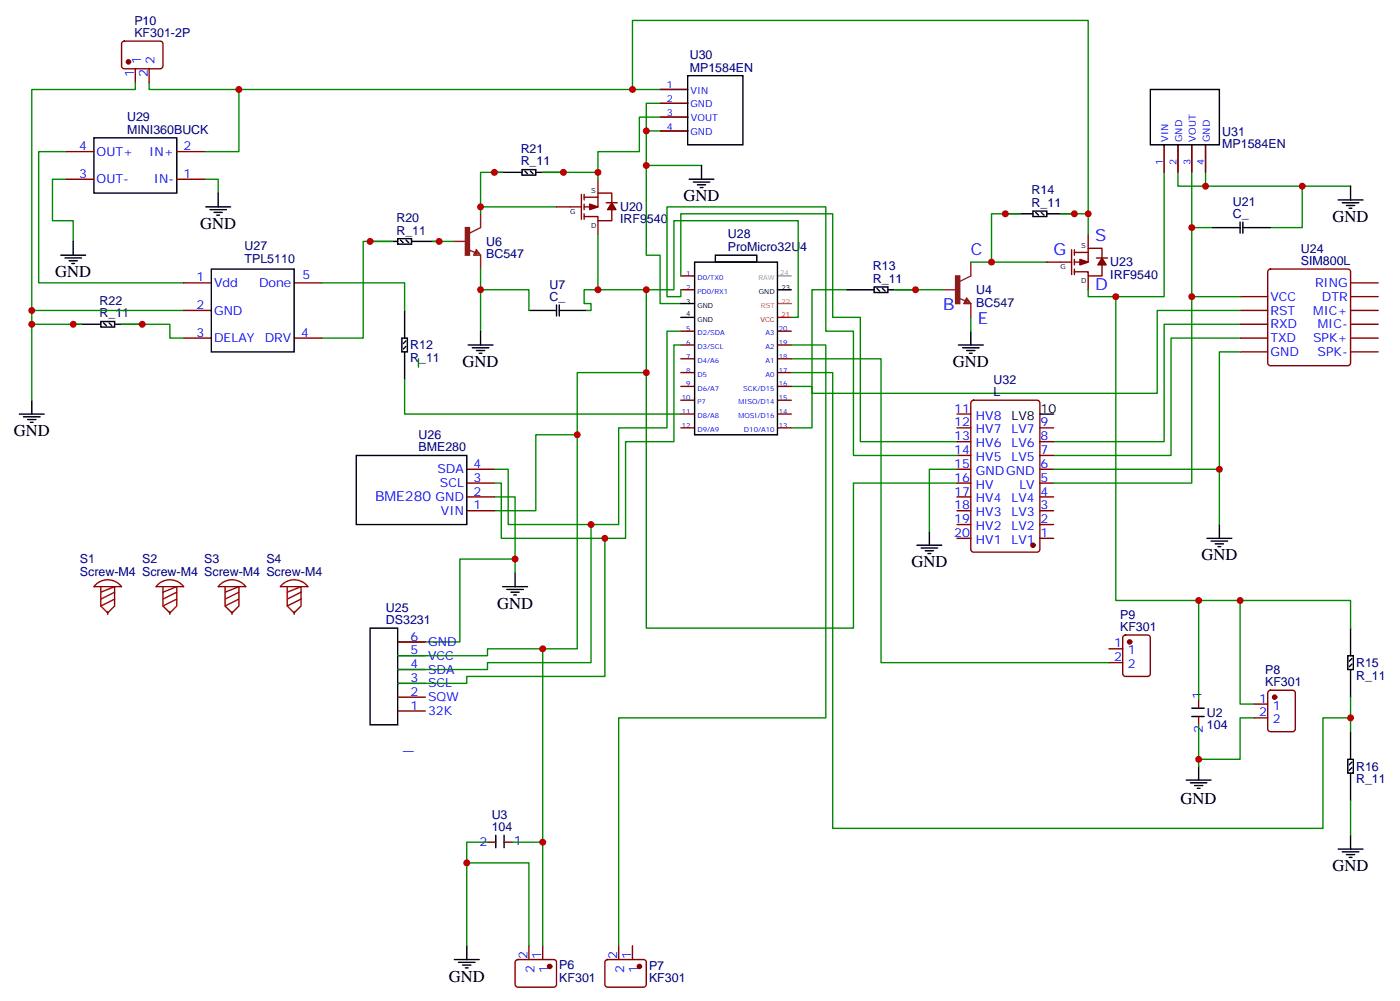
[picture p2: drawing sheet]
<svg xmlns="http://www.w3.org/2000/svg" width="358mm" height="256mm" viewBox="0 0 358 256" stroke-linecap="round" stroke-linejoin="round" font-family="sans-serif">
<g fill="none" stroke="#008700" stroke-width=".35">
<path d="M16.9 38.7h-7v33.5h37M34.6 21.1v1.8h-26.5v79.3M38.1 21.1v1.8h22.9v15.8h-8.8M61 22.9h114.7M161.6 22.9v-17.7h116.4v49.4M165.1 33.4h10.6M175.7 26.4h-10.6v15.9h14.1M175.7 29.9h-12.4v8.8h-10.5v7.1M297.4 37v38.8h-19.4v-1.8M300.9 37v10.6h44.1M304.4 37v38.8h12.4M308 37v10.6"/>
<path d="M16.9 45.8h-3.5v10.6h5.3v5.3M52.2 45.8h3.5v3.5M122.8 52.8h19.4M128.4 44h-5.6v10.6M138.6 44h14.2M152.8 59.9v14.1h19.4v-17.6h31.7v24.7h-1.8M165.1 42.3v22.9h3.5v12.3h5.3M260.7 54.6h-7.4v12.4M270.9 54.6h7.1v5.3M304.4 58.1h5.3M332.7 47.6v10.5h-8.1M8.1 79.3h38.8"/>
<path d="M82.2 72.2h21.2v7.1M100.2 61.7h-7.4v24.7h-10.6M110.4 61.7h5.3M122.8 74h12.3v5.3M122.8 68.7v15.9M152.8 74h-3.6v3.5h1.8v1.8h-1.1M165.1 74v86.4h52.9v-37h26.5M173.9 74v1.8h-3.5v-23h40.6v31.8h7v31.7h26.5M173.9 70.5v-15.9h38.8v26.5h7.1v31.7h24.7M216.3 74h-8.9v35.3h-5.3M228.6 74h12.3M248 67h19.4"/>
<path d="M285 75.8v77.6h31.8v26.4h3.5M304.4 75.8v47.6h-35.2M316.8 79.3h-21.2v21.2h-88.2v-1.8h-5.3M8.1 82.8h12.7M31 82.8h12.4v3.6h3.5M103.4 96.9v8.9h70.5M106.9 91.7v2.1M165.1 95.2h-17.6v70.5h-23v1.8h-22.9M173.9 88.1h-1.7v24.7h-12.4v24.7h-31.7v-14.1h-1.8M173.9 84.6h-3.5v24.7h-12.4v24.7h-28.2v-14.1h-3.5M202.1 91.7h23v77.6h58.2M202.1 95.2h10.6v116.4h125.3v-28.2h7"/>
<path d="M202.1 88.1h8.9v95.3h-53v58.2M248 81.1v3.5M316.8 82.8h-19.4v30h-28.2M316.8 86.4h-17.6v29.9h-30M316.8 89.9h-5.3v44.1M147.5 111.1h-10.6v19.4h-10.6M244.5 119.9h-7.1v15.8M269.2 119.9h42.3M126.3 126.9h5.3v19.4M151 134v35.3h-26.5v1.7h-22.9M154.5 137.5v35.3h-35.3v1.8h-17.6M131.6 142.8h-14.1v21.2h-15.9"/>
<path d="M306.2 153.4v25.4M316.8 153.4h28.2v7M138.6 165.7v75.9M345 178.1v8.8M306.2 185.1v10.6M320.3 183.4h-3.5v10.6h-10.6M124.5 215.1h-5.3v5.3h15.9v21.2M130.9 215.1h7.7M345 204.5v8.9M119.2 220.4v21.2"/>
</g>
<g fill="none" stroke="#000" stroke-width=".35">
<path d="M175.7 19.3h14.1v17.7h-14.1zM24 35.2h21.2v14.1h-21.2zM293.9 22.9h17.6v14.1h-17.6zM52.6 52.8h6.3M53.6 53.6h4.3M54.7 54.3h2.1M55.4 55h.7M55.7 49.3v3.5M126.3 44h7M133.3 43.3h3.6v1.4h-3.6zM134.1 43.7l.7 .7M135.5 43.7l.7 .7"/>
<path d="M136.9 44h7M176 45.8h6.4M177.1 46.5h4.2M178.2 47.2h2.1M178.9 47.9h.7M179.2 42.3v3.5M256.8 54.6h7.1M263.9 53.9h3.5v1.4h-3.5zM264.6 54.3l.7 .7M266 54.3l.7 .7M267.4 54.6h7.1M309.7 58.1h7.1"/>
<path d="M316.8 56.7v2.8M317.5 56.7v2.8M317.5 58.1h7.1M341.8 51.1h6.4M342.9 51.8h4.2M344 52.5h2.1M344.7 53.2h.7M345 47.6v3.5M15.5 65.2h6.4M16.6 65.9h4.2M17.6 66.6h2.2M18.3 67.3h.7"/>
<path d="M18.7 61.7v3.5M54 68.7h21.1v21.2h-21.1zM94.5 61.7h7.1M101.6 61h3.5v1.4h-3.5zM102.3 61.3l.7 .7M103.4 79.3v7.1M103.7 61.3l.7 .7M105.1 61.7h7.1M135.1 79.3h7.1M142.2 77.9v2.8M142.9 77.9v2.8M142.9 79.3h7"/>
<path d="M173.9 77.5h3.5M177.4 67h21.2v44.1h-21.2zM182.7 65.2h10.6v1.8h-10.6zM198.6 74h3.5M216.3 74h7M223.3 73.3h3.5v1.4h-3.5zM224 73.7l.7 .7M225.4 73.7l.7 .7M226.8 74h7.1M18.7 82.8h7.1M25.8 82.1h3.5v1.4h-3.5zM26.5 82.5l.7 .7"/>
<path d="M27.9 82.5l.7 .7M29.3 82.8h7M102.7 86.4h1.4v3.5h-1.4zM103.4 89.9v7M103.7 87.1l-.7 .7M103.7 88.5l-.7 .7M119.6 88.1h6.3M120.6 88.8h4.3M121.7 89.5h2.1M122.4 90.2h.7M122.8 84.6v3.5M173.9 81.1h3.5"/>
<path d="M244.8 88.1h6.4M245.9 88.8h4.2M246.9 89.5h2.2M247.6 90.2h.8M248 84.6v3.5M4.9 105.8h6.4M6 106.5h4.2M7.1 107.2h2.1M7.8 107.9h.7M8.1 102.2v3.6M91 116.3h28.2v17.7h-28.2zM265.6 105.8h3.6"/>
<path d="M234.2 139.3h6.4M235.3 140h4.2M237.4 135.7v3.6M308.3 137.5h6.4M309.4 138.2h4.2M310.4 138.9h2.2M311.1 139.6h.8M311.5 134v3.5M128.4 149.9h6.4M129.5 150.6h4.2M130.5 151.3h2.1M131.2 152h.7"/>
<path d="M131.6 146.3v3.6M236.4 140.7h2.1M237.1 141.4h.7M94.5 160.4h7.1v24.7h-7.1zM344.3 167.5h1.4v3.5h-1.4zM345 160.4v7.1M345 171v7.1M345.4 168.2l-.7 .7M345.4 169.6l-.7 .7M303 199.2h6.4M304.1 200h4.2M304.4 180.9h3.2"/>
<path d="M304.4 183h3.2M306.2 195.7v3.5M344.3 194h1.4v3.5h-1.4zM345 186.9v7.1M345 197.5v7M345.4 194.7l-.7 .7M345.4 196.1l-.7 .7M126.6 213.4v3.1M128.8 213.4v3.1M305.2 200.7h2.1M305.9 201.4h.7M341.8 216.9h6.4"/>
<path d="M342.9 217.6h4.2M344 218.3h2.1M344.7 219h.7M345 213.4v3.5M116.1 245.1h6.3M117.1 245.8h4.3M118.2 246.5h2.1M118.9 247.2h.7M119.2 241.6v3.5"/>
</g>
<g fill="none" stroke="#a10000" stroke-width=".35">
<path d="M24.4 149.4a4.4 4.4 0 0 1 6.6 .5h-7zM25.8 149.9v4.9l1.7 1.8 1.8-1.8v-4.9l-3.5 1.4M29.3 151.3l-3.5 1.7M29.3 153l-3.5 1.8M40.3 149.4a4.4 4.4 0 0 1 6.6 .5h-7zM41.6 149.9v4.9l1.8 1.8 1.8-1.8v-4.9l-3.6 1.4M45.2 151.3l-3.6 1.7M45.2 153l-3.6 1.8M56.1 149.4a4.4 4.4 0 0 1 6.7 .5h-7.1zM57.5 149.9v4.9l1.8 1.8 1.7-1.8v-4.9l-3.5 1.4M61 151.3l-3.5 1.7M61 153l-3.5 1.8"/>
<path d="M72 149.4a4.4 4.4 0 0 1 6.7 .5h-7.1zM73.4 149.9v4.9l1.7 1.8 1.8-1.8v-4.9l-3.5 1.4M76.9 151.3l-3.5 1.7M76.9 153l-3.5 1.8"/>
</g>
<g fill="none" stroke="#870000" stroke-width=".35">
<path d="M31.3 10.7l.4-.2h9.2a.71 .71 0 0 1 .7 .7v5.7l-.4 .6-9.5 .1-.4-.3-.3-.4v-5.7zM34.6 17.6v3.5M38.1 17.6v3.5M16.9 38.7h7.1M45.2 38.7h7M168.6 22.9h7.1M168.6 26.4h7.1M168.6 29.9h7.1M168.6 33.4h7.1M297.4 37v7M300.9 37v7M304.4 37v7"/>
<path d="M308 37v7M16.9 45.8h7.1M45.2 45.8h7M142.2 52.8h6.3M148.5 49.7v6.3M149.2 50.4h3.6M149.2 49.7v1.4M149.2 52.1v1.5M149.2 54.6v1.4M152.8 45.8v3.5M152.8 56.4v3.5M154.9 51.8h2.8"/>
<path d="M156.3 53.6v2.8h-3.5v-1.1h-3.6M156.3 51.8v-2.5h-3.5v3.5h-3.6M278 59.9v3.5M46.9 79.3h7.1M46.9 72.2h7.1M75.1 72.2h7.1M173.9 70.5h3.5M173.9 74h3.5M267.4 67h6.4M273.8 63.8v6.3M274.5 64.5h3.5M274.5 63.8v1.4"/>
<path d="M274.5 66.3v1.4M274.5 68.7v1.4M278 70.5v3.5M280.1 65.9h2.8M281.5 67.7v2.8h-3.5v-1.1h-3.5M281.5 65.9v-2.5h-3.5v3.6h-3.5M316.8 75.8h7M316.8 79.3h7M345 75.8h7.1M345 79.3h7.1M345 72.2h7.1M46.9 86.4h7.1"/>
<path d="M75.1 86.4h7.1M173.9 84.6h3.5M173.9 88.1h3.5M173.9 91.7h3.5M173.9 95.2h3.5M173.9 98.7h3.5M198.6 84.6h3.5M198.6 88.1h3.5M198.6 91.7h3.5M198.6 95.2h3.5M198.6 98.7h3.5M316.8 82.8h7"/>
<path d="M316.8 86.4h7M316.8 89.9h7M345 82.8h7.1M345 86.4h7.1M345 89.9h7.1M119.2 119.9h7.1M173.9 102.2h3.5M173.9 105.8h3.5M173.9 109.3h3.5M198.6 102.2h3.5M198.6 105.8h3.5M198.6 109.3h3.5"/>
<path d="M244.5 119.9h3.5M244.5 105.8h3.5M244.5 109.3h3.5M244.5 116.3h3.5M244.5 112.8h3.5M248.2 102.4l.5-.2h16.2a.71 .71 0 0 1 .7 .7v37.7l-.7 .4h-16.2l-.5-.2-.2-.5v-37.4zM265.6 119.9h3.6M265.6 109.3h3.6M265.6 116.3h3.6M265.6 112.8h3.6M119.2 130.5h7.1M119.2 126.9h7.1"/>
<path d="M119.2 123.4h7.1M244.5 130.5h3.5M244.5 126.9h3.5M244.5 123.4h3.5M244.5 137.5h3.5M244.5 134h3.5M265.6 130.5h3.6M265.6 126.9h3.6M265.6 123.4h3.6M265.6 137.5h3.6M265.6 134h3.6M27.5 156.2v.7"/>
<path d="M43.4 156.2v.7M59.3 156.2v.7M75.1 156.2v.7M101.6 178.1h7.1M101.6 174.6h7.1M101.6 171h7.1M101.6 167.5h7.1M101.6 164h7.1M283.3 165.7h3.5M283.3 169.3h3.5M287 162.4l.5-.2h5.7a.71 .71 0 0 1 .7 .7l-.1 9.5-.6 .4h-5.7l-.5-.2-.2-.5v-9.2zM306.2 178.8v2.1"/>
<path d="M320.3 179.8h3.5M324.1 176.5l.5-.2h5.6a.71 .71 0 0 1 .7 .7l-.1 9.5-.6 .4h-5.6l-.5-.2-.3-.5v-9.2zM101.6 181.6h7.1M306.2 183v2.1M320.3 183.4h3.5M124.5 215.1h2.1M128.8 215.1h2.1M131.8 245.3l.5-.2h9.2a.71 .71 0 0 1 .7 .7v5.7l-.5 .6-9.4 .1-.5-.3-.2-.4v-5.7zM135.1 241.6v3.5M138.6 241.6v3.5M154.8 245.3l.4-.2h9.2a.71 .71 0 0 1 .7 .7v5.7l-.5 .6-9.4 .1-.5-.3-.2-.4v-5.7zM158 241.6v3.5"/>
<path d="M161.6 241.6v3.5"/>
</g>
<g fill="#870000" stroke="#870000" stroke-width=".35">
<path d="M150.6 52.1l2.2 .7-2.2 .8z"/>
<path d="M156.3 51.8l1 1.8h-2.1z"/>
<path d="M275.9 66.3l2.1 .7-2.1 .7z"/>
<path d="M281.5 65.9l1.1 1.8h-2.1z"/>
<circle cx="140.4" cy="246.9" r=".53"/>
<circle cx="163.3" cy="246.9" r=".53"/>
<circle cx="325.6" cy="178.1" r=".53"/>
<circle cx="288.6" cy="164" r=".53"/>
<circle cx="32.8" cy="15.8" r=".53"/>
<circle cx="263.9" cy="139.3" r=".53"/>
</g>
<g fill="none" stroke="#8c2424" stroke-width=".35">
<path d="M122.8 54.6v3.5l-2.9 1.4M115.7 61.7h3.5M119.6 63.8l1.8 .7M121.7 63.8l1.1 1.4h-1.8zM121.7 64.1l.7 .7h-1zM121.7 64.5v.3M122.8 65.2v3.5M240.9 74h3.6M244.8 76.1l1.8 .7M246.9 76.1l1.1 1.4h-1.8zM246.9 76.5l.7 .7h-1zM246.9 76.8v.4"/>
<path d="M248 67v3.5l-2.8 1.4M248 77.5v3.6"/>
</g>
<g fill="#8c2424" stroke="#8c2424" stroke-width=".35">
<path d="M244.1 70.5h1.1v7h-1.1z"/>
<path d="M118.9 58.1h1v7.1h-1z"/>
</g>
<path d="M324.1 68.9l.5-.2h19.7a.71 .71 0 0 1 .7 .7v23.3l-.2 .5-.5 .2h-19.7l-.5-.2-.3-.5v-23.3z" fill="none" stroke="#900" stroke-width=".35"/>
<path d="M198.6 81.1h3.5" fill="none" stroke="#f00" stroke-width=".35"/>
<path d="M198.6 77.5h3.5" fill="none" stroke="#f60" stroke-width=".35"/>
<path d="M198.6 70.5h3.5" fill="none" stroke="#999" stroke-width=".35"/>
<g fill="#c00">
<circle cx="233.9" cy="74" r=".88"/>
<circle cx="274.5" cy="54.6" r=".88"/>
<circle cx="256.8" cy="54.6" r=".88"/>
<circle cx="112.2" cy="61.7" r=".88"/>
<circle cx="94.5" cy="61.7" r=".88"/>
<circle cx="143.9" cy="44" r=".88"/>
<circle cx="126.3" cy="44" r=".88"/>
<circle cx="36.3" cy="82.8" r=".88"/>
<circle cx="18.7" cy="82.8" r=".88"/>
<circle cx="122.8" cy="52.8" r=".88"/>
<circle cx="253.3" cy="67" r=".88"/>
<circle cx="304.4" cy="58.1" r=".88"/>
<circle cx="332.7" cy="47.6" r=".88"/>
<circle cx="131.6" cy="142.8" r=".88"/>
<circle cx="147.5" cy="111.1" r=".88"/>
<circle cx="165.1" cy="95.2" r=".88"/>
<circle cx="165.1" cy="42.3" r=".88"/>
<circle cx="8.1" cy="79.3" r=".88"/>
<circle cx="8.1" cy="82.8" r=".88"/>
<circle cx="308" cy="47.6" r=".88"/>
<circle cx="165.1" cy="33.4" r=".88"/>
<circle cx="278" cy="54.6" r=".88"/>
<circle cx="152.8" cy="44" r=".88"/>
<circle cx="151" cy="134" r=".88"/>
<circle cx="154.5" cy="137.5" r=".88"/>
<circle cx="304.4" cy="75.8" r=".88"/>
<circle cx="165.1" cy="74" r=".88"/>
<circle cx="152.8" cy="74" r=".88"/>
<circle cx="122.8" cy="74" r=".88"/>
<circle cx="306.2" cy="194" r=".88"/>
<circle cx="311.5" cy="119.9" r=".88"/>
<circle cx="285" cy="75.8" r=".88"/>
<circle cx="306.2" cy="153.4" r=".88"/>
<circle cx="61" cy="22.9" r=".88"/>
<circle cx="161.6" cy="22.9" r=".88"/>
<circle cx="316.8" cy="153.4" r=".88"/>
<circle cx="345" cy="183.4" r=".88"/>
<circle cx="138.6" cy="165.7" r=".88"/>
<circle cx="138.6" cy="215.1" r=".88"/>
<circle cx="119.2" cy="220.4" r=".88"/>
</g>
<g font-size="4.2">
<text x="174.6" y="51.4">GND</text>
<text x="51.2" y="58.5">GND</text>
<text x="340.4" y="56.7">GND</text>
<text x="14.1" y="70.8">GND</text>
<text x="118.2" y="93.8">GND</text>
<text x="243.4" y="93.8">GND</text>
<text x="3.5" y="111.4">GND</text>
<text x="306.9" y="143.2">GND</text>
<text x="232.8" y="144.9">GND</text>
<text x="127" y="155.5">GND</text>
<text x="301.6" y="205.4">GND</text>
<text x="340.4" y="222.5">GND</text>
<text x="114.7" y="250.8">GND</text>
</g>
<g font-size="4.2" fill="#00f">
<text x="248" y="65.2">C</text>
<text x="269.2" y="65.2">G</text>
<text x="279.8" y="61.7">S</text>
<text x="279.8" y="74">D</text>
<text x="240.9" y="79.3">B</text>
<text x="249.8" y="82.8">E</text>
<text x="103" y="191.5">_</text>
</g>
<text font-size="3.5" fill="#00f" x="95.8" y="128">BME280 GND</text>
<g font-size="3.2" fill="#000080">
<text x="34.3" y="9.5">KF301-2P</text>
<text x="34.3" y="6.3">P10</text>
<text x="176.2" y="15.2">U30</text>
<text x="176.2" y="18.3">MP1584EN</text>
<text x="32.5" y="34.1">MINI360BUCK</text>
<text x="32.5" y="31">U29</text>
<text x="312.2" y="34.6">U31</text>
<text x="133" y="39">R21</text>
<text x="312.2" y="37.7">MP1584EN</text>
<text x="133" y="42.3">R_11</text>
<text x="158.4" y="53.9">U20</text>
<text x="263.5" y="52.8">R_11</text>
<text x="263.5" y="49.6">R14</text>
<text x="315" y="52.5">U21</text>
<text x="101.3" y="59.9">R_11</text>
<text x="101.3" y="56.7">R20</text>
<text x="158.4" y="57.1">IRF9540</text>
<text x="315" y="55.7">C_</text>
<text x="62.5" y="63.9">U27</text>
<text x="124.2" y="66">BC547</text>
<text x="124.2" y="62.8">U6</text>
<text x="185.9" y="64.1">ProMicro32U4</text>
<text x="185.9" y="60.9">U28</text>
<text x="332.3" y="64.7">U24</text>
<text x="62.5" y="67.1">TPL5110</text>
<text x="223" y="69">R13</text>
<text x="283.6" y="71.2">IRF9540</text>
<text x="283.6" y="68">U23</text>
<text x="332.3" y="67.7">SIM800L</text>
<text x="25.4" y="77.8">R22</text>
<text x="140.4" y="76.8">C_</text>
<text x="140.4" y="73.7">U7</text>
<text x="223" y="72.2">R_11</text>
<text x="249.4" y="75.2">U4</text>
<text x="25.4" y="81.1">R_11</text>
<text x="249.4" y="78.3">BC547</text>
<text x="104.8" y="89.3">R12</text>
<text x="104.8" y="92.5">R_11</text>
<text x="253.8" y="101.2">L</text>
<text x="253.8" y="98">U32</text>
<text x="106.9" y="112.1">U26</text>
<text x="106.9" y="115.3">BME280</text>
<text x="20.4" y="143.9">S1</text>
<text x="36.3" y="143.9">S2</text>
<text x="52.2" y="143.9">S3</text>
<text x="68" y="143.9">S4</text>
<text x="20.4" y="147">Screw-M4 Screw-M4 Screw-M4 Screw-M4</text>
<text x="98.6" y="159.4">DS3231</text>
<text x="98.6" y="156.2">U25</text>
<text x="286.1" y="158">P9</text>
<text x="286.1" y="161.1">KF301</text>
<text x="323.2" y="172.1">P8</text>
<text x="346.4" y="173.6">R_11</text>
<text x="346.4" y="170.4">R15</text>
<text x="323.2" y="175.3">KF301</text>
<text x="308.3" y="183.1">U2</text>
<text x="308.3" y="186.3">104</text>
<text x="346.4" y="196.9">R16</text>
<text x="346.4" y="200">R_11</text>
<text x="125.6" y="209.1">U3</text>
<text x="125.6" y="212.3">104</text>
<text x="142.9" y="250.8">KF301</text>
<text x="142.9" y="247.6">P6</text>
<text x="165.8" y="250.9">KF301</text>
<text x="165.8" y="247.8">P7</text>
</g>
<g font-size="3.2" fill="#00f">
<text x="36" y="16.3" transform="rotate(-90 36 16.3)">1</text>
<text x="39.5" y="16.3" transform="rotate(-90 39.5 16.3)">2</text>
<text x="34.2" y="19.8" transform="rotate(-90 34.2 19.8)">1</text>
<text x="37.7" y="19.8" transform="rotate(-90 37.7 19.8)">2</text>
<text x="20.2" y="38.4">4</text>
<text x="24.7" y="39.8">OUT+</text>
<text x="38.1" y="39.8">IN+</text>
<text x="46.9" y="38.4">2</text>
<text x="20.2" y="45.4">3</text>
<text x="24.7" y="46.8">OUT-</text>
<text x="39.3" y="46.8">IN-</text>
<text x="46.9" y="45.4">1</text>
<text x="50.2" y="71.9">1</text>
<text x="77.3" y="71.2">5</text>
<text x="54.7" y="73.3">Vdd</text>
<text x="66.2" y="73.3">Done</text>
<text x="324.6" y="76.8">VCC</text>
<text x="335.9" y="73.3">RING</text>
<text x="337.7" y="76.8">DTR</text>
<text x="50.2" y="79">2</text>
<text x="54.7" y="80.4">GND</text>
<text x="324.6" y="80.4">RST</text>
<text x="324.6" y="83.9">RXD</text>
<text x="335.5" y="80.4">MIC+</text>
<text x="336.6" y="83.9">MIC-</text>
<text x="50.2" y="86">3</text>
<text x="54.7" y="87.4">DELAY</text>
<text x="67.6" y="87.4">DRV</text>
<text x="76.9" y="86">4</text>
<text x="324.6" y="87.4">TXD</text>
<text x="335.4" y="87.4">SPK+</text>
<text x="324.6" y="90.9">GND</text>
<text x="336.6" y="90.9">SPK-</text>
<text x="243.8" y="105.4">11</text>
<text x="249.3" y="107.2">HV8</text>
<text x="243.8" y="112.5">13</text>
<text x="243.8" y="108.9">12</text>
<text x="249.3" y="110.7">HV7</text>
<text x="258.4" y="110.7">LV7</text>
<text x="265.8" y="108.9">9</text>
<text x="265.8" y="112.5">8</text>
<text x="121" y="119.5">4</text>
<text x="243.8" y="119.5">15</text>
<text x="243.8" y="116">14</text>
<text x="249.3" y="117.8">HV5</text>
<text x="249.3" y="114.2">HV6</text>
<text x="258.4" y="114.2">LV6</text>
<text x="258.4" y="117.8">LV5</text>
<text x="265.8" y="116">7</text>
<text x="265.8" y="119.5">6</text>
<text x="111.8" y="120.9">SDA</text>
<text x="112.4" y="124.5">SCL</text>
<text x="121" y="123">3</text>
<text x="243.8" y="123">16</text>
<text x="249.3" y="124.8">HV</text>
<text x="249.3" y="121.3">GNDGND</text>
<text x="260.4" y="124.8">LV</text>
<text x="265.8" y="123">5</text>
<text x="112.7" y="131.5">VIN</text>
<text x="121" y="130.1">1</text>
<text x="121" y="126.6">2</text>
<text x="243.8" y="130.1">18</text>
<text x="243.8" y="126.6">17</text>
<text x="249.3" y="131.9">HV3</text>
<text x="249.3" y="128.3">HV4</text>
<text x="258.4" y="128.3">LV4</text>
<text x="258.4" y="131.9">LV3</text>
<text x="265.8" y="126.6">4</text>
<text x="265.8" y="130.1">3</text>
<text x="243.8" y="137.2">20</text>
<text x="243.8" y="133.6">19</text>
<text x="249.3" y="135.4">HV2</text>
<text x="258.4" y="135.4">LV2</text>
<text x="265.8" y="133.6">2</text>
<text x="265.8" y="137.2">1</text>
<text x="249.3" y="138.9">HV1</text>
<text x="258.4" y="138.9">LV1</text>
<text x="104.9" y="167.1">5</text>
<text x="104.9" y="163.6">6</text>
<text x="109.4" y="165">GND</text>
<text x="284.6" y="165.4">1</text>
<text x="288.1" y="167.1">1</text>
<text x="104.9" y="170.7">4</text>
<text x="109.4" y="172.1">SDA</text>
<text x="109.4" y="168.6">VCC</text>
<text x="284.6" y="168.9">2</text>
<text x="288.1" y="170.7">2</text>
<text x="104.9" y="177.7">2</text>
<text x="104.9" y="174.2">3</text>
<text x="109.4" y="179.1">SQW</text>
<text x="109.4" y="175.6">SCL</text>
<text x="306.9" y="178.4" transform="rotate(-90 306.9 178.4)">1</text>
<text x="321.7" y="179.5">1</text>
<text x="104.9" y="181.3">1</text>
<text x="109.4" y="182.7">32K</text>
<text x="321.7" y="183">2</text>
<text x="325.2" y="181.3">1</text>
<text x="325.2" y="184.8">2</text>
<text x="307.3" y="187.2" transform="rotate(-90 307.3 187.2)">2</text>
<text x="131.2" y="215.8">1</text>
<text x="122.5" y="216.2">2</text>
<text x="134.8" y="244.9" transform="rotate(-90 134.8 244.9)">2</text>
<text x="138.3" y="244.9" transform="rotate(-90 138.3 244.9)">1</text>
<text x="157.7" y="244.9" transform="rotate(-90 157.7 244.9)">2</text>
<text x="161.2" y="244.9" transform="rotate(-90 161.2 244.9)">1</text>
<text x="136.5" y="248.4" transform="rotate(-90 136.5 248.4)">2</text>
<text x="140.1" y="248.4" transform="rotate(-90 140.1 248.4)">1</text>
<text x="159.5" y="248.4" transform="rotate(-90 159.5 248.4)">2</text>
<text x="163" y="248.4" transform="rotate(-90 163 248.4)">1</text>
</g>
<g font-size="3.2">
<text x="258.4" y="107.2">LV8</text>
<text x="265.8" y="105.4">10</text>
</g>
<g font-size="2.5" fill="#00f">
<text x="170.4" y="22.5">1</text>
<text x="176.4" y="23.9">VIN</text>
<text x="170.4" y="26">2</text>
<text x="170.4" y="29.6">3</text>
<text x="176.4" y="27.4">GND</text>
<text x="170.4" y="33.1">4</text>
<text x="176.4" y="34.5">GND</text>
<text x="176.5" y="31">VOUT</text>
<text x="298.4" y="36.3" transform="rotate(-90 298.4 36.3)">VIN</text>
<text x="302" y="36.3" transform="rotate(-90 302 36.3)">GND</text>
<text x="305.5" y="36.2" transform="rotate(-90 305.5 36.2)">VOUT</text>
<text x="309" y="36.3" transform="rotate(-90 309 36.3)">GND</text>
<text x="297" y="42.3" transform="rotate(-90 297 42.3)">1</text>
<text x="300.6" y="42.3" transform="rotate(-90 300.6 42.3)">2</text>
<text x="304.1" y="42.3" transform="rotate(-90 304.1 42.3)">3</text>
<text x="307.6" y="42.3" transform="rotate(-90 307.6 42.3)">4</text>
</g>
<g font-size="1.8">
<text x="151" y="49.3">S</text>
<text x="145.7" y="54.6">G</text>
<text x="151" y="58.1">D</text>
<text x="276.2" y="63.4">S</text>
<text x="270.9" y="68.7">G</text>
<text x="175.3" y="77.5">3</text>
<text x="193.9" y="75.1">GND</text>
<text x="199.7" y="74">23</text>
<text x="276.2" y="72.2">D</text>
<text x="175.3" y="80.7">4</text>
<text x="178.2" y="78.6">GND</text>
<text x="178.2" y="82.1">GND</text>
</g>
<g font-size="1.8" fill="#00f">
<text x="175.3" y="70.5">1</text>
<text x="178.2" y="71.5">D0/TX0</text>
<text x="175.3" y="74">2</text>
<text x="178.2" y="75.1">PD0/RX1</text>
<text x="175.3" y="84.6">5</text>
<text x="175.3" y="88.1">6</text>
<text x="178.2" y="85.7">D2/SDA</text>
<text x="178.2" y="89.2">D3/SCL</text>
<text x="195.6" y="89.2">A2</text>
<text x="195.6" y="85.7">A3</text>
<text x="199" y="88.1">19</text>
<text x="199" y="84.6">20</text>
<text x="175.3" y="91.7">7</text>
<text x="175.3" y="95.2">8</text>
<text x="178.2" y="92.7">D4/A6</text>
<text x="195.6" y="92.7">A1</text>
<text x="199" y="95.2">17</text>
<text x="199" y="91.7">18</text>
<text x="175.3" y="98.7">9</text>
<text x="178.2" y="96.2">D5</text>
<text x="178.2" y="99.8">D6/A7</text>
<text x="189.9" y="99.8">SCK/D15</text>
<text x="195.6" y="96.2">A0</text>
<text x="199" y="98.7">16</text>
<text x="174.1" y="102.2">10</text>
<text x="174.1" y="105.8">11</text>
<text x="178.2" y="103.3">P7</text>
<text x="178.2" y="106.8">D8/A8</text>
<text x="188.7" y="106.8">MOSI/D16</text>
<text x="188.7" y="103.3">MISO/D14</text>
<text x="199" y="105.8">14</text>
<text x="199" y="102.2">15</text>
<text x="174.1" y="109.3">12</text>
<text x="178.2" y="110.3">D9/A9</text>
<text x="190.1" y="110.3">D10/A10</text>
<text x="199" y="109.3">13</text>
</g>
<g font-size="1.8" fill="#999">
<text x="193.7" y="71.5">RAW</text>
<text x="199.3" y="70.1">24</text>
</g>
<g font-size="1.8" fill="#f60">
<text x="199.7" y="77.5">22</text>
<text x="194.4" y="78.6">RST</text>
</g>
<g font-size="1.8" fill="#f00">
<text x="194.2" y="82.1">VCC</text>
<text x="199.7" y="81.1">21</text>
</g>
</svg>
